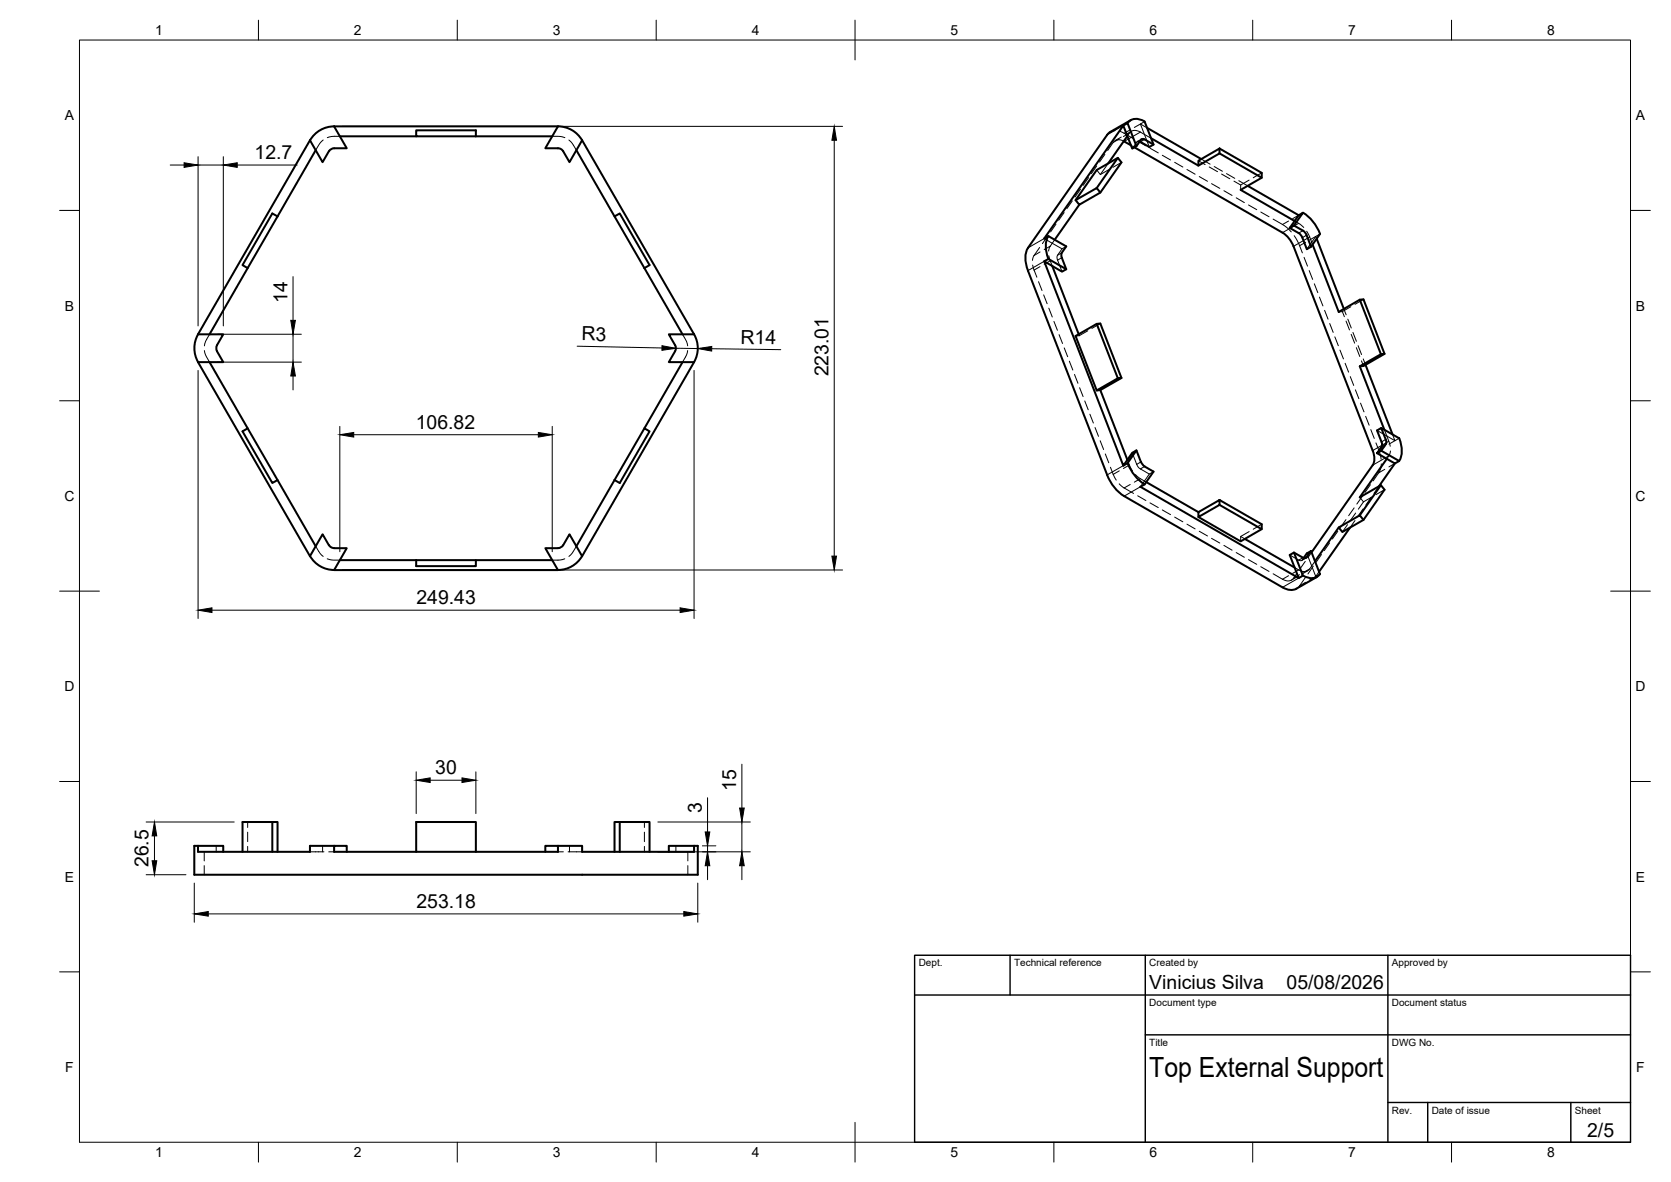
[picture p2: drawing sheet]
<svg xmlns="http://www.w3.org/2000/svg" width="420mm" height="297mm" viewBox="0 0 420 297" stroke-linecap="round" stroke-linejoin="round" font-family="sans-serif">
<!-- layer: Visible -->
<g fill="none" stroke="#000" stroke-width=".51">
<path d="M77.9 35.2l-28.1 48.8h6.3l-1.6 2.8-.1 .7 .2 .7 1.5 2.8h-6.3M77.9 35.2l3.2 5.6 1.6-2.8a1.49 1.49 0 0 1 1.3-.7M79.4 37.7l-9.6 16.7M84 31.8a7 7 0 0 0-6 3.5M85.4 34.3h19.2M104.6 32.8h15.1v1.5h-15.1zM119.7 34.3h19.2M140.3 31.8h-56.3l3.2 5.5h-3.2M140.3 31.8l-3.2 5.5h3.2a1.53 1.53 0 0 1 1.3 .7l1.6 2.8 3.2-5.6M140.3 31.8a7 7 0 0 1 6.1 3.5M144.9 37.7l9.6 16.7M146.4 35.2l28.1 48.8h-6.3l1.6 2.8"/>
<path d="M281.1 39.7l-5.3 7.6M282.4 31.5l1.1-.6 2.2 5.8M282.6 35.5l1.8 1M283.5 34.2l1.2 3.1 1-.6 1.2-1.6a.64 .64 0 0 1 .9-.1M284.3 30.2l-5.7 3.5-20.1 28.6a6.5 6.5 0 0 0 0 5.7l19.9 51.3a10.7 10.7 0 0 0 4.3 5.4l39.8 22.9a3.5 3.5 0 0 0 3.5 .3l5.1-2.9M285.2 37l37.3 21.5 1.8 1.6 .9 1.8 20.2 52a3.8 3.8 0 0 1-.2 3l-15.4 21.9M287.8 30.6l2.2 5.7-1 .6-2.4-1.3M287.8 35l2.2 1.3M287.8 30.5a3.1 3.1 0 0 0-4.3 .4M288.4 32.1l13.6 7.9M289.4 34.7l11.9 6.9M306.6 37.3l10.6 6.1v1.3l-5.2 3 13.5 7.8 1-1.4-12.8-7.4"/>
<path d="M306.6 38.6l10.6 6.1M68.5 53.6l1.3 .8-7.5 13-1.3-.8zM154.5 54.4l1.3-.8 7.5 13-1.3 .8zM263.6 59.3a6.4 6.4 0 0 0 0 5.8M270.4 50.3l5.4-3 .9 1.1-5.3 3zM271.4 51.4l-6.2 8.8M276.7 48.4l5.3-7.6-.9-1.1-5.3 3-5.4 7.6M278.6 41.1l4.9-6.9-1.1-2.7-19.8 28.5 1-.7 4.5 2.6-1.1 1.6-.2 .6 1.3 3.6-1.1 .6-2.4-1.4M301.3 40.4l5.3-3.1v1.3l-5.3 3zM324.3 57.3l2.8 1.7 1.5 3.6 1-.6 2.3-3.2M325.5 55.5l-1.2 1.8 1.1-.6 2.5 1.5 .6 .9 1.1 2.9M326.5 54.1l1.1-.6-2.2 3.2"/>
<path d="M327.6 53.5a10.8 10.8 0 0 1 4.3 5.3M331.1 60l6.8 17.6M62.3 67.4l-9.6 16.6M162 67.4l9.6 16.6M262.6 65.7l1-.6 4.5 2.6M330 61.5l6.6 16.9 5.3-3.1 .9-.1 5.3 13.7M341.9 75.3l5.3 13.7M49.8 91l28.1 48.8 3.2-5.5 1.6 2.7M49.8 84a7 7 0 0 0 0 7M52.7 91l17.1 29.6-1.3 .8-7.5-13 1.3-.8M169.7 86.8a1.49 1.49 0 0 1 0 1.4M169.8 88.3l-1.6 2.7h6.3"/>
<path d="M171.6 91l-9.6 16.6M174.5 84a7 7 0 0 1 0 7M174.5 91l-28.1 48.8-3.2-5.5-1.6 2.7M271.2 84l-6.6-17.1-2-1.2 19.8 51.3 1.1-1.4-6.8-17.6M275.8 98.1l5.3-3 .9-.1-5.3 3zM275.8 81.4l5.3 13.7M282 95l-5.3-13.7-.9 .1-5.4 3 5.4 13.7M341.9 92.1l5.3-3.1 .9-.1-5.3 3.1zM341.9 92.1l6.2 15.9M343.3 91.7l6.8 17.5M162 107.6l1.3 .8-7.5 13-1.3-.8zM283.5 115.6l1.2-1.8 1-.6-2.2 3.2-1.1 .6"/>
<path d="M283.5 116.4a10.8 10.8 0 0 0 4.3 5.3M285.7 113.2l1.2 2.9M286.9 116.1l.9 1.1M287.8 117.2l2.2 1.3-2.2 3.2-1.1 .6 39.8 23M347.3 107.6l4.5 2.5a6.4 6.4 0 0 1 0 5.7M347.4 111l-1.2-2.8 1.1-.6 1.3 3.5-.2 .5-1.1 1.7M347.4 111l.1 1-1.3 1.9 1.1-.6 4.5 2.6-1.1 .6-4.5-2.6M348.7 115.3l-6.8 9.7 5.3-3.1 .9 1.2-5.3 7.5M350.7 116.5l-4 5.7M69.8 120.6l9.6 16.7M78 139.7a7 7 0 0 0 6 3.5M82.7 137a1.49 1.49 0 0 0 1.3 .7"/>
<path d="M84 137.8h3.2l-3.2 5.5h56.3M140.3 137.8h-3.2l3.2 5.5M141.6 137a1.49 1.49 0 0 1-1.3 .7M146.4 139.7a7 7 0 0 1-6.1 3.5M154.5 120.6l-9.6 16.7M288.2 121.1l13.1 7.6M301.3 128.7l5.3-3v1.2l-5.3 3zM306.6 125.7l10.6 6v1.3l-5.2 3-10.7-6.1M306.6 126.9l10.6 6.1M313 135.4l12.5 7.2M324.3 139.5l1.1-.6 2.2 5.8-1.1 .6zM325.4 138.9l2.2 1.3"/>
<path d="M329.6 138.5l2.3 5.7a2.99 2.99 0 0 1-4.3 .4M336.6 132.6l5.3-3.1 .9 1.1-5.3 3.1zM336.6 132.6l-6 8.4M339.4 132.6l-7.7 11.1M347.2 121.9l-5.3 7.6M85.4 140.8h19.2M104.6 140.8h15.1v1.5h-15.1zM119.7 140.8h19.2M328.5 140.1l1.1-1.6-1 .6-.8 1.1M328.5 140.1a.64 .64 0 0 1-.9 0M49.8 212.6h-.9v7.2h126.6v-7.2h-1M68.5 214.1v-7.5h1.3v7.5"/>
<path d="M68.5 206.6h-7.5v7.5M84 212.6h-6.1v1.5h-28.1v-1.5h6.3v1.5M87.2 214.1v-1.5h-3.2v1.5h56.3v-1.5h-3.2v1.5M104.6 214.1v-7.5h15.1v7.5M140.3 212.6h6.1v1.5h28.1v-1.5h-6.3v1.5M154.5 214.1v-7.5h1.3v7.5M155.8 206.6h7.5v7.5"/>
</g>
<!-- layer: Hidden -->
<g fill="none" stroke="#000" stroke-width=".25">
<path d="M81.3 35.2a6.7 6.7 0 0 0-1.9 2.5M85.4 34.3a6.7 6.7 0 0 0-3.1 .3M138.9 34.3h2l1.1 .3M143 35.2a6.7 6.7 0 0 1 1.9 2.5M277.8 38.8l-1.3 1.9M280.4 32.8l-1.2 .4M281.5 33l3.5 1.9M281.9 34.4l-1.5 .9M282.6 35.5a1.9 1.9 0 0 0-2.7 .3l-1.4 2M284.4 36.5l.8 .5M284.5 33l-1.5 .9M286.1 35.5l2 1.1"/>
<path d="M286.6 35.6h-.7l-1.2 1.7M286.7 31.2l1.7 .9M287 35l-1 .6M287.8 33.8l-1.1-.6a2.09 2.09 0 0 0-3.2 1M287.8 33.8l1.2 3.1M287.8 33.8l1.6 .9M287.8 30.6l-1.1 .6 1.1 2.6M289.2 37.2l2 1.2M292.2 39l2.1 1.2M302 40l2.3 1.3M262.6 60l2 1.1M263.5 59.3l-1.4 1.9"/>
<path d="M265.5 56.3l-1.3 2M267.6 53.4l-1.4 2M269.6 50.5l-1.4 1.9M271.7 47.6l-1.4 1.9M273.7 44.6l-1.3 2M275.8 42.7l.9 1.2M275.8 41.7l-1.4 2M278.6 41.1l-1.9 2.8M278.8 42.6l-2.1 1.3M282 40.8l-2.2 1.2M295.4 40.8l2 1.2M298.4 42.6l2.1 1.2"/>
<path d="M301.3 40.4l1.7 1M301.5 44.4l2.1 1.2M304.1 42l2 1.1M304.6 46.2l2.1 1.1M305.3 41.9l2.1 1.1M307.1 43.7l2.1 1.2M307.7 47.9l2.1 1.2M308.4 43.6l2.1 1.2M310.3 45.5l1.7 1M310.8 49.7l2.1 1.2M311.5 45.4l2.2 1.3M313.9 51.5l2.1 1.2"/>
<path d="M314.1 45.3l-2.1 1.2v1.2M317 53.3l2.1 1.2M317.2 43.4l-2.1 1.3M320.1 55.1l2.9 1.7 1.7 1.5M325.4 59.2l1.1 1.9 1 2.4M325.5 55.5l1.5 .9 .8 .8M328.5 58.1l1.3 2.8M330.8 59.4l.3 .6M331.9 58.8l-1.1 .6-1 1.5M259.7 66.6l1 3.1M261.1 70.8l.9 2.2M261.4 62.2l-1.6 2.3-.2 .9"/>
<path d="M262.4 74.1l.9 2.2M263.7 64.3l.9 2.6M263.7 77.4l.9 2.3M264.6 61.1l2.4 1.4 1.1-.6M264.6 61.1l-.7 1.1-.2 .9M265.2 60.2l-.6 .9M267 62.5l-1.1 1.6-.1 .6 1.2 3.6M327.9 64.7l.9 2.2M329.2 68l.9 2.2M329.8 60.9l-1.2 1.7M329.8 60.9l.2 .6M330.5 71.3l.8 2.2"/>
<path d="M331.8 74.7l.8 2.2M333.1 78l.8 2.2M337.5 78.3l-.9 .1M337.5 78.3l.5 1.3M337.9 77.6l.6 1.5M339.7 77.1l-2.2 1.2M342.8 75.2l-2.1 1.3M51.4 88.1a6.4 6.4 0 0 0 1.3 2.9M52.7 84a6.4 6.4 0 0 0-1.3 2.9M171.6 84a6.4 6.4 0 0 1 1.3 2.9M172.9 88.1a6.4 6.4 0 0 1-1.3 2.9M265 80.8l.9 2.2"/>
<path d="M266.3 84.1l.9 2.2M267.6 87.4l.9 2.2M268.9 90.8l.8 2.2M270.2 94.1l.8 2.2M271.2 84l.2 .4M271.4 84.4h-1M271.5 97.4l.8 2.3M273.5 83.1l-2.1 1.3M276.7 81.3l-2.2 1.2M334.3 81.3l.9 2.2M335.6 84.7l.9 2.2M336.9 88l.9 2.2"/>
<path d="M338.2 91.3l.9 2.2M338.5 80.7l.8 2.2M338.9 80.2l.9 2.2M339.5 94.6l.9 2.3M339.7 84l.9 2.2M340.2 83.6l.9 2.2M340.8 98l.9 2.2M341 87.4l.9 2.2M341.5 86.9l.8 2.2M342.3 90.7l.5 1.3M342.8 90.2l.5 1.5M272.8 100.8l.8 2.2"/>
<path d="M274 104.1l.9 2.2M275.3 107.4l.9 2.3M276.6 110.8l.9 2.2M277.9 114.1l.9 2.2M279.2 117.4l1.5 3.3M283.5 115.6l1.2 2.7M284.7 113.8l1.5 3.6 2.8 1.7M290 118.5l-1 .6-1.2 1.8-1.5-.9-.8-.7M342.1 101.3l.9 2.2M343.4 104.6l.9 2.3M344.7 108l.8 2.2M346 111.3l.9 2.5 .4 1.6"/>
<path d="M346.2 108.2l2.5 1.4 .9 2.5M347.3 116.6l-.4 1.8-1.6 2.4M348.1 108l.6 1.6 2 1.2-.6-1.6M349.6 113.3l-.2 .9-.7 1.1M351.8 110.1l-1.1 .7M79.4 137.3a6.7 6.7 0 0 0 1.9 2.5M144.9 137.3a6.7 6.7 0 0 1-1.9 2.5M281.4 121.6l.9 .8 2.7 1.6M286.1 124.6l2 1.2M288.2 121.1l-.4-.2-1.1 1.4M289.2 126.4l2 1.2M292.2 128.2l2.1 1.1"/>
<path d="M295.4 129.9l2 1.2M298.4 131.7l2.1 1.2M301.5 133.5l2.1 1.2M304.6 135.3l2.1 1.2M307.7 137.1l2.1 1.2M310.8 138.9l2.1 1.1M312 134.8l1 .6M314.1 133.6l-2.1 1.2v1.2M317.2 131.7l-2.1 1.3M324.3 139.5l2.6 1.4 .5-.1 .4-.6M328.6 139.1l1.2 3.1a2.08 2.08 0 0 1-3.3 1l-1-.6M329.8 138.8l-.9 1.3"/>
<path d="M332.3 139.3l-1.4 2M334.3 136.4l-1.3 2M336.4 133.5l-1.4 2M338.4 130.6l-1.3 1.9M338.8 131.9l-1.3 1.8M340.5 127.6l-1.4 2M340.7 130.8l-1.3 1.8M340.9 128.9l-1.4 2M341.9 125l.9 1.1M342.5 124.7l-1.3 2M342.7 127.9l-1.3 1.9M342.8 126.1l-1.3 1.9"/>
<path d="M344.6 121.8l-1.4 1.9M344.8 125l-1.4 1.9M345 124.9l-2.2 1.2M346.7 122.2l-1.2 1.8M348.1 123.1l-2.1 1.2M82.3 140.4l1.1 .3 2 .1M142 140.4a6.7 6.7 0 0 1-3.1 .4M313.9 140.6l2.1 1.2M317 142.4l2.1 1.2M326.1 144a3.1 3.1 0 0 1-1.7 1.9l-.7 .1-.8-.2-2.8-1.6M326.2 144.9l-1.5 .9M328.2 145.2l-1.4 2-.8 .7"/>
<path d="M328.2 141.1l-1.4 1.9M328.4 140.2l-1.1 .7M328.8 143.4l-1.5 .9M330.2 142.3l-1.3 1.9M330.6 141l-.8 1.2 1 2.7 .9-1.2M331.9 144.3l-1.1 .6M51.4 214.1v2.3M51.4 217.5v2.3M54.4 212.6v1.5M62.3 206.6v1.3M62.3 209.1v2.4M62.3 212.7v1.4"/>
<path d="M77.9 214.1h3.5M81.1 212.6v1.5M82.7 214.1h1.3M140.3 214.1h1.3M142.9 214.1h3.5M143.2 212.6v1.5M162 206.6v1.3M162 209.1v2.4M162 212.7v1.4M169.9 212.6v1.5M173 214.1v2.3M173 217.5v2.3"/>
</g>
<!-- layer: Hidden Narrow -->
<g fill="none" stroke="#000" stroke-width=".25">
<path d="M281.4 34.9l-1.5 .9M284 33.5l-1.5 .8M284.2 32.6l-1.5 .9M286.7 33.2l-2.9 1.7M286.7 31.2l-1.5 .8M286.9 35.1l-1.1 .6M324 55.5l-1.5 .9M326.5 56.1l-2.1 1.2M326.5 54.1l-1.5 .9M329.3 59.5l-1.6 1M330.8 59.4l-1.5 .9M261.5 67l-1.5 .9"/>
<path d="M261.5 63.3l-1.5 .9M264.1 65.5l-1.5 .9M264.1 61.9l-1.5 .8M267 63.5l-1.1 .6M267 64.8l-1.1 .6M328.3 60.9l-1.5 .9M281.4 118.3l-1.5 .9M284 116.9l-1.5 .8M286.9 116.1l-1.1 .6M287.8 117.2l-1.1 .6M348.2 117.9l-1.5 .9M348.2 112.2l-1.5 .9"/>
<path d="M349.2 110.9l-1.7 1M349.2 114.6l-.9 .5M350.7 116.5l-1.5 .8M350.7 110.8l-1.5 .8M284.2 121.8l-1.5 .8M286.7 120.3l-1.5 .9M324 144.7l-1.5 .9M326.5 143.2l-1.5 .9M326.7 144.4l-1.5 .9M327.6 140.2l-1.1 .6M328.1 140.3l-.6 .4M328.3 146.3l-1.5 .9"/>
<path d="M329.3 143l-1.5 .8M330.8 144.9l-1.5 .8"/>
</g>
<!-- layer: Visible Narrow -->
<g fill="none" stroke="#000" stroke-width=".25">
<path d="M282.4 31.5l-4 2.4M283.8 34.9l-1.1 .6M287.8 35l-1.1 .7M262.6 60l-4.1 2.3M324.4 57.3l-1.9 1.2M327.6 58l-1.1 .6M328.5 59.1l-1 .6M262.6 65.7l-4.1 2.3M327.7 60.5l-2.5 1.4M282.4 117l-4 2.3M347.5 111.9l-2.4 1.3M348.3 115.1l-3.2 1.8"/>
<path d="M348.4 111.7l-1 .6M348.4 110.4l-1 .6M286.7 122.3l-4 2.4M326.5 145.3l-4 2.3M328.5 140.1l-.4 .2"/>
</g>
<!-- layer: BORDER -->
<g fill="none" stroke="#000" stroke-width=".25">
<path d="M20 10.1h390v276.9h-390zM65 5.1v5M115 5.1v5M165 5.1v5M215 5.1v10M265 5.1v5M315 5.1v5M365 5.1v5M15 52.9h5M410 52.9h5M15 100.7h5M410 100.7h5"/>
<path d="M15 148.6h10M405 148.6h10M15 196.4h5M410 196.4h5M15 244.2h5M410 244.2h5M65 287v5M115 287v5M165 287v5M215 282.1v9.9M265 287v5M315 287v5"/>
<path d="M365 287v5"/>
</g>
<!-- layer: TITLEBLOCK -->
<path d="M230 240.1h180v46.9h-180zM230 250h180M254 240.1v9.9M288 240.1v46.9M349 240.1v46.9M288 260.1h122M349 277.1h61M359 277.1v9.9M395 277.1v9.9" fill="none" stroke="#000" stroke-width=".36"/>
<!-- layer: FD_Dimensions -->
<g fill="none" stroke="#000" stroke-width=".25">
<path d="M49.8 39.4v42.5M56.2 39.4v42.5M86.1 31.8h125.8M209.8 35.2v104.5M42.8 41.5h3.5M49.8 41.5h6.4M59.6 41.5h15.1M73.7 69.5v11M49.8 93.1v62.3M54.8 91h21M54.8 84h21M73.7 84v7"/>
<path d="M73.7 94.5v3.5M145.1 87l21.4 .4M168.4 87.5l7.1 .1M174.5 93.1v62.3M178.9 87.6l17.4 .3M85.4 107.2v31.4M88.9 109.2h46.5M138.9 107.2v31.4M53.3 153.3h117.7M86.1 143.2h125.8M104.6 194v10.5M108.2 196.1h8"/>
<path d="M119.7 194v10.5M186.5 192.1v11M36.7 219.8h10.1M36.7 206.6h22.2M38.8 210.1v6.2M165.4 206.6h23.3M165.4 214.1h23.3M176.6 212.6h3.4M177.9 200.5v8.6M177.9 212.6v1.5M177.9 217.6v3.5M186.5 206.6v7.5"/>
<path d="M186.5 217.6v3.5M48.9 221.9v9.9M52.4 229.7h119.5M175.5 221.9v9.9"/>
</g>
<g fill="#000" stroke="#000" stroke-width=".25">
<path d="M209.8 31.8l.5 3.4h-1.1zM46.3 40.9l3.5 .6-3.5 .6zM56.2 41.5l3.4-.6v1.2zM73.7 91l.6 3.5h-1.2zM73.1 80.5h1.2l-.6 3.5zM166.5 86.9l3.4 .6-3.5 .5zM175.5 87.6l3.5-.5-.1 1.1zM85.4 109.2l3.5-.5v1.1zM135.4 108.7l3.5 .5-3.5 .6zM209.2 139.7h1.1l-.5 3.5zM49.8 153.3l3.5-.6v1.2zM171 152.7l3.5 .6-3.5 .6z"/>
<path d="M104.6 196.1l3.6-.6v1.1zM116.2 195.5l3.5 .6-3.5 .5zM38.2 216.3h1.2l-.6 3.5zM38.8 206.6l.6 3.5h-1.2zM177.9 214.1l.6 3.5h-1.2zM177.3 209.1h1.2l-.6 3.5zM186.5 214.1l.6 3.5h-1.1zM186 203.1h1.1l-.6 3.5zM48.9 229.7l3.5-.6v1.1zM171.9 229.1l3.6 .6-3.6 .5z"/>
</g>
<text font-size="7" x="289" y="270.6">Top External Support</text>
<g font-size="4.9">
<text x="64" y="40.1">12.7</text>
<text x="72.3" y="76.1" transform="rotate(-90 72.3 76.1)">14</text>
<text x="146.2" y="85.6" transform="rotate(1 146.2 85.6)">R3</text>
<text x="186.2" y="86.3" transform="rotate(1 186.2 86.3)">R14</text>
<text x="208.3" y="94.6" transform="rotate(-90 208.3 94.6)">223.01</text>
<text x="104.5" y="107.8">106.82</text>
<text x="104.7" y="151.9">249.43</text>
<text x="109.5" y="194.6">30</text>
<text x="185.1" y="198.7" transform="rotate(-90 185.1 198.7)">15</text>
<text x="176.4" y="204.4" transform="rotate(-90 176.4 204.4)">3</text>
<text x="37.4" y="217.9" transform="rotate(-90 37.4 217.9)">26.5</text>
<text x="104.7" y="228.2">253.18</text>
<text x="289" y="248.5">Vinicius Silva</text>
<text x="323.5" y="248.5">05/08/2026</text>
<text x="399.1" y="285.7">2/5</text>
</g>
<g font-size="3.5">
<text x="39" y="8.8">1</text>
<text x="89" y="8.8">2</text>
<text x="139" y="8.8">3</text>
<text x="189" y="8.8">4</text>
<text x="239" y="8.8">5</text>
<text x="289" y="8.8">6</text>
<text x="339" y="8.8">7</text>
<text x="389" y="8.8">8</text>
<text x="16.3" y="30.2">A</text>
<text x="411.3" y="30.2">A</text>
<text x="16.3" y="78">B</text>
<text x="411.3" y="78">B</text>
<text x="16.2" y="125.9">C</text>
<text x="411.2" y="125.9">C</text>
<text x="16.2" y="173.7">D</text>
<text x="411.2" y="173.7">D</text>
<text x="16.3" y="221.6">E</text>
<text x="411.3" y="221.6">E</text>
<text x="16.4" y="269.4">F</text>
<text x="411.4" y="269.4">F</text>
<text x="39" y="290.8">1</text>
<text x="89" y="290.8">2</text>
<text x="139" y="290.8">3</text>
<text x="189" y="290.8">4</text>
<text x="239" y="290.8">5</text>
<text x="289" y="290.8">6</text>
<text x="339" y="290.8">7</text>
<text x="389" y="290.8">8</text>
</g>
<g font-size="2.5">
<text x="231" y="242.9">Dept.</text>
<text x="255" y="242.9">Technical reference</text>
<text x="289" y="242.9">Created by</text>
<text x="350" y="242.9">Approved by</text>
<text x="289" y="252.8">Document type</text>
<text x="350" y="252.8">Document status</text>
<text x="289" y="262.9">Title</text>
<text x="350" y="262.9">DWG No.</text>
<text x="350" y="279.9">Rev.</text>
<text x="360" y="279.9">Date of issue</text>
<text x="396" y="279.9">Sheet</text>
</g>
</svg>
